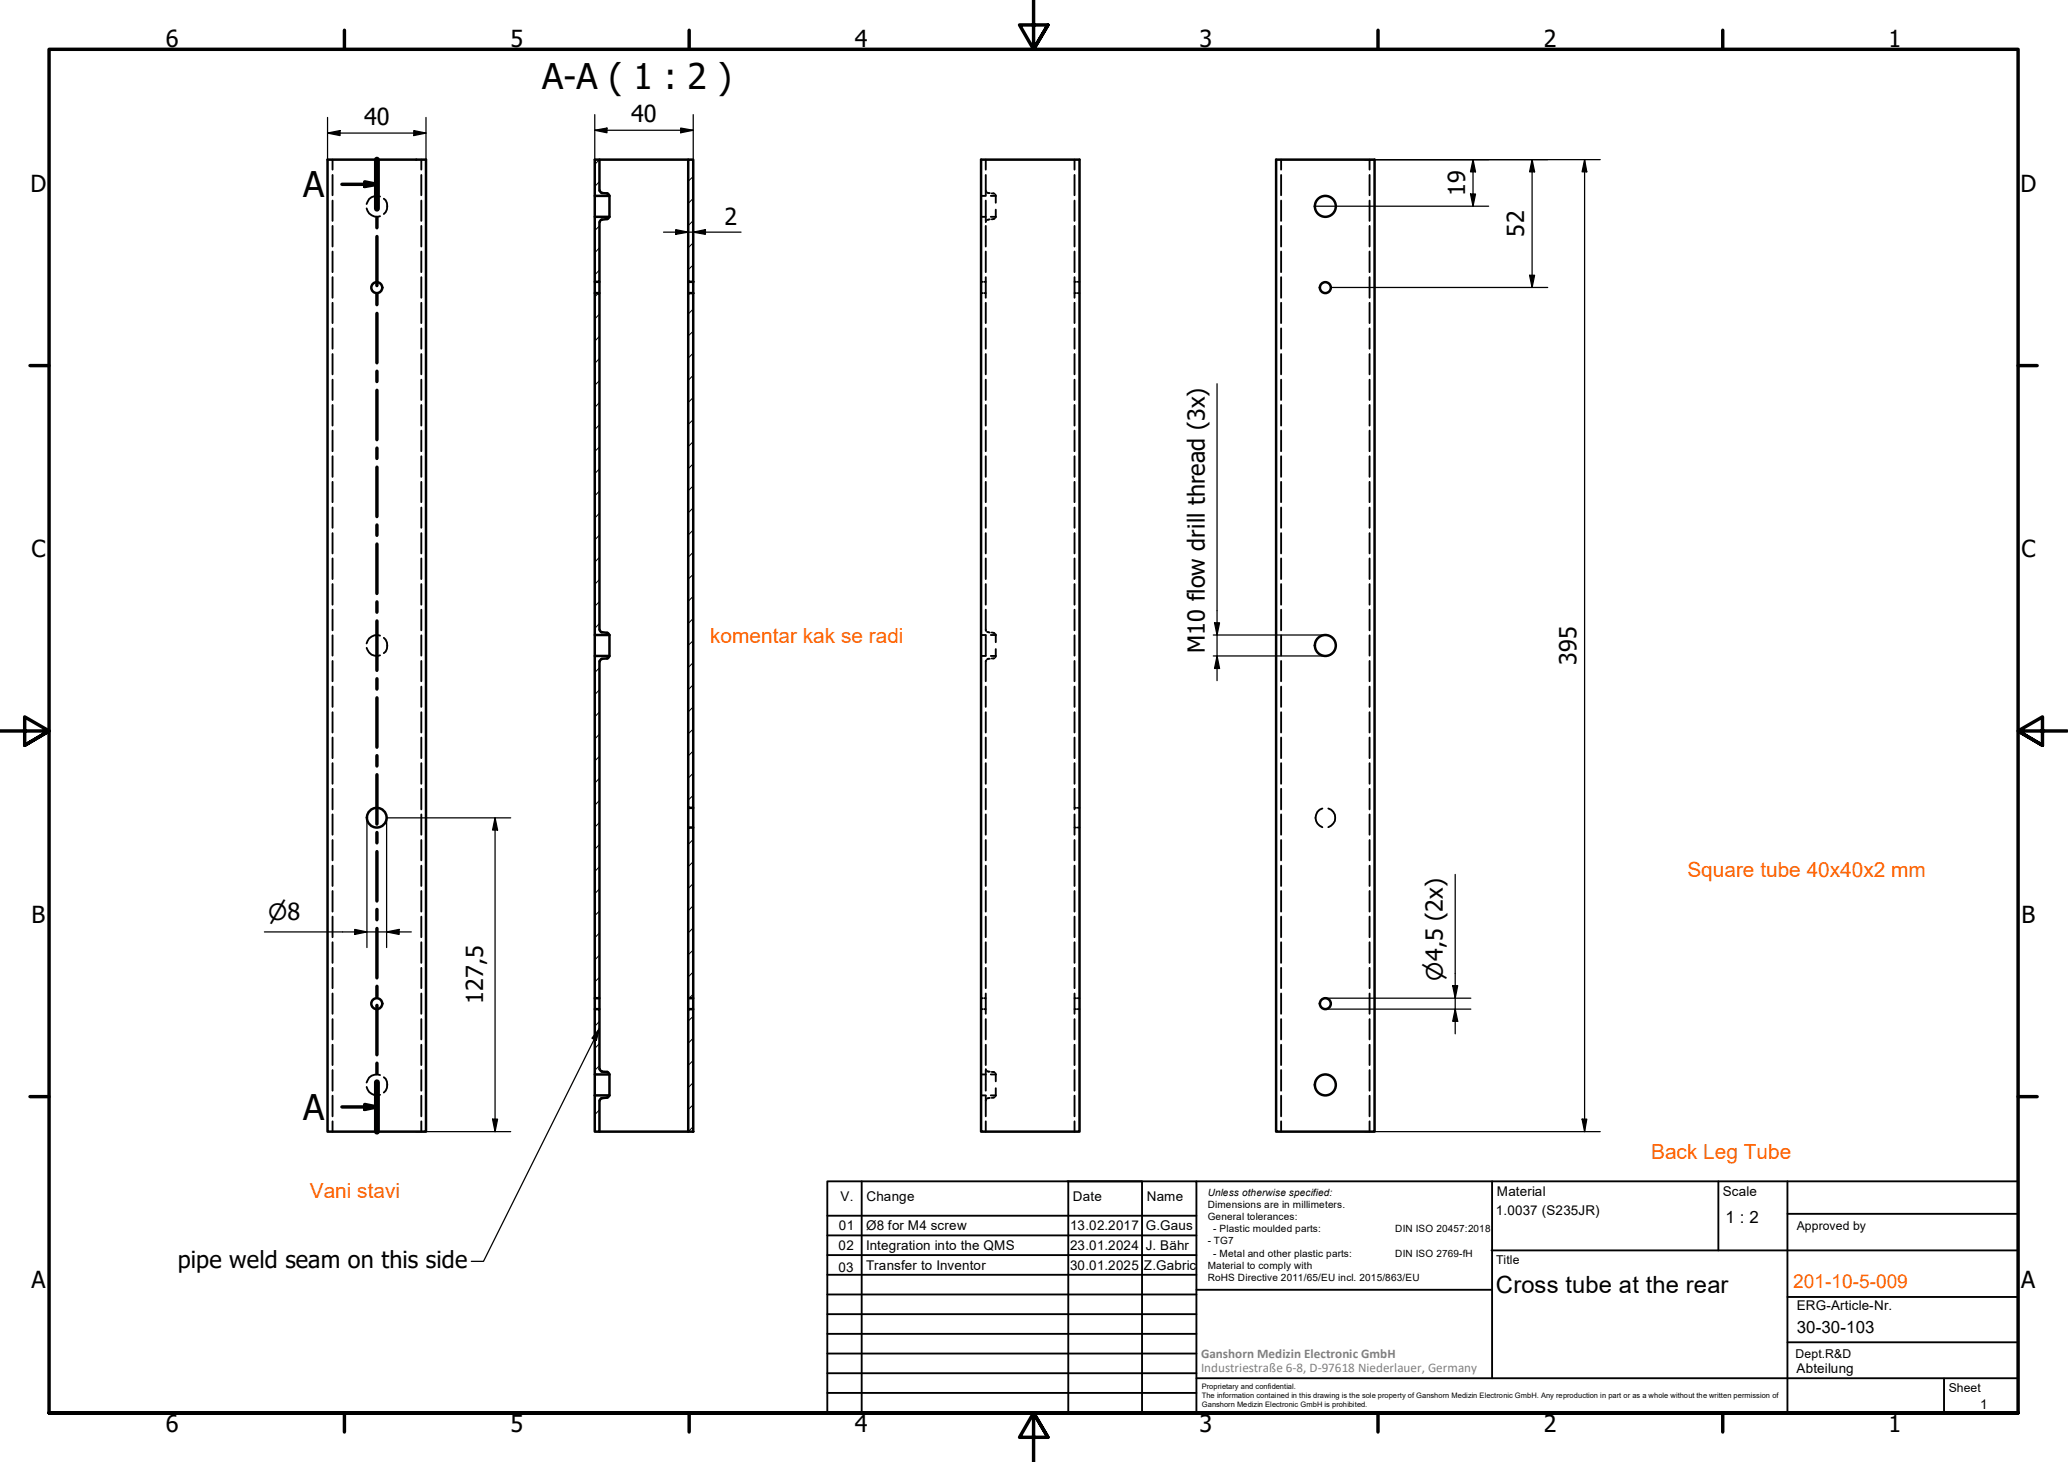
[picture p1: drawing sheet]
<svg xmlns="http://www.w3.org/2000/svg" width="420mm" height="297mm" viewBox="0 0 420 297" stroke-linecap="round" stroke-linejoin="round" font-family="sans-serif">
<!-- layer: Hatch (ISO) -->
<g fill="none" stroke="#000" stroke-width=".2">
<path d="M121.8 36.9l-1 1M121.8 32.4l-1 1M123.7 39.5l-.3 .3M140.8 35.9l-1 .9M121.6 59.5l-.8 .8M121.8 54.8l-1 1.1M121.8 50.3l-1 1.1M121.8 45.9l-1 .9M123.6 44.1l-.5 .5M140.8 40.3l-1 1M140.8 53.8l-1 1M140.8 49.3l-1 1"/>
<path d="M140.8 44.8l-1 1M121.8 77.3l-1 1M121.8 72.8l-1 1M121.8 68.3l-1 1M121.8 63.8l-1 1M140.8 71.7l-1 1.1M140.8 76.2l-1 1.1M140.8 67.3l-1 .9M140.8 62.8l-1 1M121.8 99.7l-1 1.1M121.8 95.2l-1 1.1M121.8 90.8l-1 .9"/>
<path d="M121.8 86.3l-1 1M121.8 81.8l-1 1M140.8 98.7l-1 1M140.8 94.2l-1 1M140.8 89.7l-1 1M140.8 85.3l-1 .9M140.8 80.8l-1 1M121.8 117.7l-1 1M121.8 113.2l-1 1M121.8 108.7l-1 1M121.8 104.3l-1 1M140.8 103.2l-1 1"/>
<path d="M140.8 116.7l-1 1M140.8 112.2l-1 1M140.8 107.7l-1 1M121.8 126.7l-1 1M121.8 122.2l-1 1M121.8 135.7l-1 .9M140.8 134.6l-1 1M140.8 139.1l-1 1M140.8 130.2l-1 .9M140.8 125.7l-1 1M140.8 121.1l-1 1.1M121.8 158.1l-1 1"/>
<path d="M121.8 153.7l-1 .9M121.8 149.1l-1 1.1M121.8 144.6l-1 1.1M121.8 140.1l-1 1M140.8 157.1l-1 1M140.8 152.6l-1 1M140.8 148.1l-1 1M140.8 143.6l-1 1M121.8 176.1l-1 1M121.8 171.6l-1 1M121.8 167.1l-1 1M121.8 162.6l-1 1"/>
<path d="M140.8 179.5l-1 1M140.8 175.1l-1 1M140.8 170.5l-1 1.1M140.8 161.6l-1 .9M121.8 198.6l-1 .9M121.8 194l-1 1.1M121.8 189.5l-1 1M121.8 185.1l-1 .9M121.8 180.6l-1 1M140.8 197.5l-1 1M140.8 193l-1 1M140.8 188.5l-1 1"/>
<path d="M140.8 184l-1 1M121.8 216.5l-1 1M121.8 212l-1 1M121.8 207.5l-1 1M140.8 219.9l-1 1.1M140.8 215.4l-1 1.1M140.8 210.9l-1 1M140.8 206.5l-1 .9M140.8 202l-.8 .8M121.8 225.5l-1 1M140.8 228.9l-1 1M140.8 224.5l-1 .9"/>
</g>
<!-- layer: Hidden (ISO) -->
<g fill="none" stroke="#000" stroke-width=".38">
<path d="M67.6 32.4v2.1M67.6 35.5v4.2M77.2 39.9a2.05 2.05 0 0 0-2.7 1.6M85.6 32.4v2.1M85.6 35.5v4.2M199.3 39.8h1M200.3 32.4v2.1M200.3 35.5v4.2M200.3 38.7v.2M200.5 39.1l.6 .1M201.3 39.8h1M201.5 39.3l.6 .1"/>
<path d="M202.2 39.5l.1 .3M202.3 39.8v1.4M218.3 32.4v2.1M218.3 35.5v4.2M260.3 32.4v2.1M260.3 35.5v4.2M278.3 32.4v2.1M278.3 35.5v4.2M67.6 40.8v4.1M67.6 45.9v4.2M67.6 51.1v4.2M67.6 56.3v4.2"/>
<path d="M74.5 42.3a2.14 2.14 0 0 0 2.7 1.6M78 40.4a2.08 2.08 0 0 1 0 3.1M85.6 40.8v4.1M85.6 45.9v4.2M85.6 51.1v4.2M85.6 56.3v4.2M199.3 44.1h1M199.3 59.5h.3M199.3 57.3h.3M200 59.5h.3M200 57.3h.3M200.3 40.8v4.1"/>
<path d="M200.3 45.9v4.2M200.3 51.1v4.2M200.3 56.3v4.2M200.3 44.9v.2M201.1 44.6l-.6 .1M201.3 44.1h1M202.1 44.4l-.6 .2M202.3 42.6v1.5M202.3 44.1l-.1 .1M218.3 59.5h.3M218.3 57.3h.3M218.3 40.8v4.1"/>
<path d="M218.3 45.9v4.2M218.3 51.1v4.2M218.3 56.3v4.2M218.9 59.5h.4M218.9 57.3h.4M260.3 40.8v4.1M260.3 45.9v4.2M260.3 51.1v4.2M260.3 56.3v4.2M278.3 40.8v4.1M278.3 45.9v4.2M278.3 51.1v4.2"/>
<path d="M278.3 56.3v4.2M67.6 61.5v4.1M67.6 66.7v4.2M67.6 71.9v4.2M67.6 77.1v4.2M85.6 61.5v4.1M85.6 66.7v4.2M85.6 71.9v4.2M85.6 77.1v4.2M200.3 61.5v4.1M200.3 66.7v4.2M200.3 71.9v4.2"/>
<path d="M200.3 77.1v4.2M218.3 61.5v4.1M218.3 66.7v4.2M218.3 71.9v4.2M218.3 77.1v4.2M260.3 61.5v4.1M260.3 66.7v4.2M260.3 71.9v4.2M260.3 77.1v4.2M278.3 61.5v4.1M278.3 66.7v4.2M278.3 71.9v4.2"/>
<path d="M278.3 77.1v4.2M67.6 82.3v4.2M67.6 87.5v4.2M67.6 92.7v4.2M67.6 97.9v4.1M85.6 82.3v4.2M85.6 87.5v4.2M85.6 92.7v4.2M85.6 97.9v4.1M200.3 82.3v4.2M200.3 87.5v4.2M200.3 92.7v4.2"/>
<path d="M200.3 97.9v4.1M218.3 82.3v4.2M218.3 87.5v4.2M218.3 92.7v4.2M218.3 97.9v4.1M260.3 82.3v4.2M260.3 87.5v4.2M260.3 92.7v4.2M260.3 97.9v4.1M278.3 82.3v4.2M278.3 87.5v4.2M278.3 92.7v4.2"/>
<path d="M278.3 97.9v4.1M67.6 103.1v4.1M67.6 108.3v4.1M67.6 113.5v4.2M67.6 118.7v4.2M85.6 103.1v4.1M85.6 108.3v4.1M85.6 113.5v4.2M85.6 118.7v4.2M200.3 103.1v4.1M200.3 108.3v4.1M200.3 113.5v4.2"/>
<path d="M200.3 118.7v4.2M218.3 103.1v4.1M218.3 108.3v4.1M218.3 113.5v4.2M218.3 118.7v4.2M260.3 103.1v4.1M260.3 108.3v4.1M260.3 113.5v4.2M260.3 118.7v4.2M278.3 103.1v4.1M278.3 108.3v4.1M278.3 113.5v4.2"/>
<path d="M278.3 118.7v4.2M67.6 123.9v4.2M67.6 129.1v4.1M67.6 134.3v4.1M67.6 139.5v4.1M74.5 131.6a2.05 2.05 0 0 0 2.7 1.5M77.2 129.1a2.14 2.14 0 0 0-2.7 1.6M78 129.6a2.08 2.08 0 0 1 0 3.1M85.6 123.9v4.2M85.6 129.1v4.1M85.6 134.3v4.1M85.6 139.5v4.1"/>
<path d="M199.3 133.3h1M199.3 129h1M200.3 123.9v4.2M200.3 129.1v4.1M200.3 134.3v4.1M200.3 139.5v4.1M200.3 127.9v.3M200.3 134.2v.2M200.5 128.4l.6 .1M201.1 133.8l-.6 .2M201.3 133.3h1M201.3 129h1"/>
<path d="M201.5 128.5l.6 .1M202.1 133.7l-.6 .1M202.2 128.8l.1 .2M202.3 133.3l-.1 .2M202.3 129v1.5M202.3 131.9v1.4M218.3 123.9v4.2M218.3 129.1v4.1M218.3 134.3v4.1M218.3 139.5v4.1M260.3 123.9v4.2M260.3 129.1v4.1"/>
<path d="M260.3 134.3v4.1M260.3 139.5v4.1M278.3 123.9v4.2M278.3 129.1v4.1M278.3 134.3v4.1M278.3 139.5v4.1M67.6 144.7v4.1M67.6 149.8v4.2M67.6 155.1v4.1M85.6 144.7v4.1M85.6 149.8v4.2M85.6 155.1v4.1"/>
<path d="M200.3 144.7v4.1M200.3 149.8v4.2M200.3 155.1v4.1M218.3 144.7v4.1M218.3 149.8v4.2M218.3 155.1v4.1M260.3 144.7v4.1M260.3 149.8v4.2M260.3 155.1v4.1M278.3 144.7v4.1M278.3 149.8v4.2M278.3 155.1v4.1"/>
<path d="M67.6 160.3v4.2M67.6 165.5v4.1M67.6 170.7v4.1M67.6 175.9v4.1M85.6 160.3v4.2M85.6 165.5v4.1M85.6 170.7v4.1M85.6 175.9v4.1M200.3 160.3v4.2M200.3 165.5v4.1M200.3 170.7v4.1M200.3 175.9v4.1"/>
<path d="M218.3 160.3v4.2M218.3 165.5v4.1M218.3 170.7v4.1M218.3 175.9v4.1M218.3 164.1h.3M218.3 168.1h.3M218.9 164.1h.4M218.9 168.1h.4M260.3 160.3v4.2M260.3 165.5v4.1M260.3 170.7v4.1M260.3 175.9v4.1"/>
<path d="M268.7 164.3a2 2 0 0 0-1.4 1.9 2 2 0 0 0 1.4 1.9M269.9 164.3a2 2 0 0 1 1.4 1.9 2 2 0 0 1-1.4 1.9M278.3 160.3v4.2M278.3 165.5v4.1M278.3 170.7v4.1M278.3 175.9v4.1M67.6 181v4.2M67.6 186.2v4.2M67.6 191.4v4.2M67.6 196.6v4.2M85.6 181v4.2M85.6 186.2v4.2"/>
<path d="M85.6 191.4v4.2M85.6 196.6v4.2M200.3 181v4.2M200.3 186.2v4.2M200.3 191.4v4.2M200.3 196.6v4.2M218.3 181v4.2M218.3 186.2v4.2M218.3 191.4v4.2M218.3 196.6v4.2M260.3 181v4.2M260.3 186.2v4.2"/>
<path d="M260.3 191.4v4.2M260.3 196.6v4.2M278.3 181v4.2M278.3 186.2v4.2M278.3 191.4v4.2M278.3 196.6v4.2M67.6 201.9v4.1M67.6 207.1v4.1M67.6 212.3v4.1M67.6 217.4v4.2M77.2 218.4a2.05 2.05 0 0 0-2.7 1.5M78 218.9a2.08 2.08 0 0 1 0 3.1"/>
<path d="M85.6 201.9v4.1M85.6 207.1v4.1M85.6 212.3v4.1M85.6 217.4v4.2M199.3 218.3h1M199.3 205h.3M199.3 202.8h.3M200 205h.3M200 202.8h.3M200.3 201.9v4.1M200.3 207.1v4.1M200.3 212.3v4.1"/>
<path d="M200.3 217.4v4.2M200.3 217.2v.2M200.5 217.6l.6 .1M201.3 218.3h1M201.5 217.8l.6 .1M202.2 218l.1 .3M202.3 218.3v1.4M218.3 205h.3M218.3 202.8h.3M218.3 201.9v4.1M218.3 207.1v4.1M218.3 212.3v4.1"/>
<path d="M218.3 217.4v4.2M218.9 205h.4M218.9 202.8h.4M260.3 201.9v4.1M260.3 207.1v4.1M260.3 212.3v4.1M260.3 217.4v4.2M278.3 201.9v4.1M278.3 207.1v4.1M278.3 212.3v4.1M278.3 217.4v4.2M67.6 222.6v4.2"/>
<path d="M67.6 227.8v2.1M74.5 220.8a2.14 2.14 0 0 0 2.7 1.6M85.6 222.6v4.2M85.6 227.8v2.1M199.3 222.6h1M200.3 222.6v4.2M200.3 227.8v2.1M200.3 223.4v.2M201.1 223.1l-.6 .1M201.3 222.6h1M202.1 222.9l-.6 .2M202.3 221.1v1.5"/>
<path d="M202.3 222.6l-.1 .1M218.3 222.6v4.2M218.3 227.8v2.1M260.3 222.6v4.2M260.3 227.8v2.1M278.3 222.6v4.2M278.3 227.8v2.1"/>
</g>
<!-- layer: Visible (ISO) -->
<g fill="none" stroke="#000" stroke-width=".51">
<path d="M66.5 32.4h20.1v197.5h-20.1zM120.8 39.8v4.3M121.8 38.7v-6.3h-1v7.4h3v4.3h-3v13.2h1v-12.2M121.8 32.4h18M121.9 38.7v.2l.4 .3M122.2 39.2l1.2 .1M123.3 39.3l.4 .2 .1 .3M139.8 32.4h1v24.9h-1zM199.3 32.4h20v197.5h-20zM259.3 32.4h20v197.5h-20zM120.8 57.3v2.2M121.8 57.3v2.2"/>
<path d="M122.3 44.6l-.2 .1-.2 .4M123.4 44.5l-1.2 .1M123.8 44l-.3 .4-.2 .1M139.8 57.3v2.2M139.8 59.5h1v104.6h-1zM140.8 57.3v2.2M120.8 129v4.3M121.8 127.9v-68.4h-1v69.5h3v4.3h-3v69.5h1v-68.4M121.9 128v.2l.4 .2M122.2 128.4l1.2 .2M122.3 133.9l-.2 .1-.2 .4M123.3 128.6l.4 .2 .1 .2"/>
<path d="M123.4 133.8h-1.2M123.8 133.3l-.3 .4-.2 .1M139.8 168.1h1v34.7h-1zM139.8 164.1v4M140.8 164.1v4M120.8 202.8v2.2M120.8 218.3v4.3M121.8 217.2v-12.2h-1v13.3h3v4.3h-3M121.8 202.8v2.2M121.9 217.2v.2l.4 .3M122.2 217.7l1.2 .1M123.3 217.8l.4 .2 .1 .3"/>
<path d="M139.8 202.8v2.2M139.8 205h1v24.9h-1zM140.8 202.8v2.2M120.8 222.6v7.3h1v-6.3M121.8 229.9h18M122.3 223.1l-.2 .1-.2 .4M123.4 223l-1.2 .1M123.8 222.5l-.3 .4-.2 .1"/>
<circle cx="76.5" cy="58.4" r="1.11"/>
<circle cx="269.3" cy="58.4" r="1.11"/>
<circle cx="269.3" cy="41.9" r="2.13"/>
<circle cx="269.3" cy="131.1" r="2.13"/>
<circle cx="76.5" cy="166.1" r="2"/>
<circle cx="76.5" cy="203.9" r="1.11"/>
<circle cx="269.3" cy="203.9" r="1.11"/>
<circle cx="269.3" cy="220.4" r="2.13"/>
</g>
<!-- layer: Section Line (ISO) -->
<g fill="none" stroke="#000" stroke-width=".7">
<path d="M69.5 37.5h7.1M74.1 36.9l2.5 .6-2.5 .4zM76.6 32.4v10M76.6 44.2v2.1M76.6 48.1v9.9M76.6 59.8v2.1M76.6 63.7v10M76.6 75.4v2.1M76.6 79.3v10M76.6 91v2.1M76.6 94.9v10.1M76.6 106.7v2.1"/>
<path d="M76.6 110.5v10.1M76.6 122.3v2.1M76.6 126.2v10M76.6 137.9v2.1M76.6 141.8v10M76.6 153.5v2.1M76.6 157.4v10M76.6 169.1v2.1M76.6 173v10.1M76.6 184.8v2.1M76.6 188.6v10.1M76.6 200.4v2.1"/>
<path d="M76.6 204.3v10M76.6 216v2.1M76.6 219.9v10M69.5 224.9h7.1M74.1 224.4l2.5 .5-2.5 .5z"/>
</g>
<path d="M76.6 32.4v10M76.6 219.9v10" fill="none" stroke="#000" stroke-width="1.2"/>
<path d="M74.1 36.9l2.5 .6-2.5 .4zM74.1 224.4l2.5 .5-2.5 .5z" fill="#000"/>
<!-- layer: Border (ISO) -->
<g fill="none" stroke="#000" stroke-width=".7">
<path d="M70 6.1v3.9M140 6.1v3.9M210 0v10l-2.9-4.9h5.8l-2.9 4.9 2.9-4.9M280 6.1v3.9M350 6.1v3.9M6.1 74.3h3.9M410 74.3h3.9M0 148.5h10l-5-2.8v5.7l5-2.9-5 2.9M420 148.5h-10l5-2.8v5.7l-5-2.9 5 2.9M6.1 222.8h3.9M410 222.8h3.9M10 287.1v-277.1h400v277.1h-400h400"/>
<path d="M70 287.1v3.8M140 287.1v3.8M212.9 292l-2.9-4.9 2.9 4.9h-5.8l2.9-4.9v9.9M280 287.1v3.8M350 287.1v3.8"/>
</g>
<!-- layer: TitleBlock -->
<g fill="none" stroke="#000" stroke-width=".38">
<path d="M168.1 251h75M168.1 247h75M168.1 255h75M168.1 259h75M175.1 240v47M216.9 240h15M217 240v47M232 240v47M243.1 240.1v46.9h-75v-47h241.9v47.1h-167M303 254h107M303.1 240v40M349.1 240v14"/>
<path d="M363.2 240v47.1M363.2 246.6h46.8M168.1 271h75M168.1 263h75M168.1 267h75M168.1 275h75M168.1 279h75M243.1 262.1h60M363.2 272.7h46.8M363.2 263.5h46.8M168.1 283h75M216.9 287h15"/>
<path d="M243.1 280h166.9M395 280.1v7"/>
</g>
<!-- layer: Dimension (ISO) -->
<g fill="none" stroke="#000" stroke-width=".25">
<path d="M66.5 27l2.6-.5v1zM66.5 27h20.1M66.5 23.9v8.5M84.1 26.5l2.5 .5-2.5 .5zM86.6 23.9v8.5M120.8 26.5l2.5-.5v1zM120.8 26.5h20M120.8 23.3v20.8M138.3 26l2.5 .5-2.5 .5zM140.8 23.3v9.1M277.3 32.4h47.8M298.8 39.4h1l-.5 2.5z"/>
<path d="M299.3 32.4v9.5M299.3 32.4l.5 2.5h-1zM311.3 32.4v26M311.3 32.4l.5 2.5h-1zM321.9 32.4v197.5M321.9 32.4l.5 2.5h-1zM134.8 47.2h15.8M137.3 46.7l2.5 .5-2.5 .4zM140.8 47.2l2.5-.5v.9zM267.1 41.9h35.4M270.4 58.4h44.1M310.8 55.9h1l-.5 2.5z"/>
<path d="M247.3 78v60.3M246.5 129h22.8M246.5 133.3h22.8M246.8 126.5h1l-.5 2.5zM247.3 133.3l.5 2.5h-1zM74.5 166.2v26.3M100.6 166.2v63.7M100.6 166.2l.5 2.4h-1zM103.8 166.2h-25.3v26.3M295.7 177.7v32.3M53.7 189.3h29.9M72.1 188.8l2.4 .5-2.4 .6z"/>
<path d="M78.5 189.3l2.6-.5v1.1zM269.3 205h29.5M269.3 202.8h29.5M295.1 200.3h1.1l-.5 2.5zM295.7 205l.5 2.5h-1.1zM84.6 229.9h19.2M100.1 227.4h1l-.5 2.5zM277.3 229.9h47.8M321.4 227.4h1l-.5 2.5z"/>
</g>
<g fill="#000">
<path d="M66.5 27l2.6-.5v1zM84.1 26.5l2.5 .5-2.5 .5zM120.8 26.5l2.5-.5v1zM138.3 26l2.5 .5-2.5 .5zM298.8 39.4h1l-.5 2.5zM299.3 32.4l.5 2.5h-1zM311.3 32.4l.5 2.5h-1zM321.9 32.4l.5 2.5h-1zM137.3 46.7l2.5 .5-2.5 .4zM140.8 47.2l2.5-.5v.9zM310.8 55.9h1l-.5 2.5zM246.8 126.5h1l-.5 2.5z"/>
<path d="M247.3 133.3l.5 2.5h-1zM100.6 166.2l.5 2.4h-1zM72.1 188.8l2.4 .5-2.4 .6zM78.5 189.3l2.6-.5v1.1zM295.1 200.3h1.1l-.5 2.5zM295.7 205l.5 2.5h-1.1zM100.1 227.4h1l-.5 2.5zM321.4 227.4h1l-.5 2.5z"/>
</g>
<!-- layer: Symbol (ISO) -->
<path d="M121.8 209l-23.6 47.3h-2.4M121.8 209l-.6 2.4-.9-.5z" fill="none" stroke="#000" stroke-width=".25"/>
<path d="M121.8 209l-.6 2.4-.9-.5z" fill="#000"/>
<g font-size="7.2">
<text x="110.2" y="18.1">A-A ( 1 : 2 )</text>
<text x="61.6" y="40.1">A</text>
<text x="61.6" y="227.5">A</text>
</g>
<g font-size="4.8">
<text x="33.7" y="9.6">6</text>
<text x="103.7" y="9.6">5</text>
<text x="173.7" y="9.6">4</text>
<text x="243.7" y="9.6">3</text>
<text x="313.7" y="9.6">2</text>
<text x="383.7" y="9.6">1</text>
<text x="74" y="25.4">40</text>
<text x="128.2" y="24.9">40</text>
<text x="6.2" y="38.9">D</text>
<text x="297.7" y="39.8" transform="rotate(-90 297.7 39.8)">19</text>
<text x="410.5" y="38.9">D</text>
<text x="147.2" y="45.6">2</text>
<text x="309.7" y="48.1" transform="rotate(-90 309.7 48.1)">52</text>
<text x="6.4" y="113.1">C</text>
<text x="410.7" y="113.1">C</text>
<text x="244.8" y="132.6" transform="rotate(-90 244.8 132.6)">M10 flow drill thread (3x)</text>
<text x="320.3" y="135.1" transform="rotate(-90 320.3 135.1)">395</text>
<text x="6.4" y="187.4">B</text>
<text x="410.7" y="187.4">B</text>
<text x="98.2" y="204" transform="rotate(-90 98.2 204)">127,5</text>
<text x="36.1" y="257.7">pipe weld seam on this side</text>
<text x="6.4" y="261.7">A</text>
<text x="303.9" y="262.7">Cross tube at the rear</text>
<text x="410.7" y="261.7">A</text>
<text x="33.7" y="290.9">6</text>
<text x="103.7" y="290.9">5</text>
<text x="173.7" y="290.9">4</text>
<text x="243.7" y="290.9">3</text>
<text x="313.7" y="290.9">2</text>
<text x="383.7" y="290.9">1</text>
</g>
<g font-size="4.6">
<text x="54.5" y="186.9">⌀8</text>
<text x="293.1" y="199.2" transform="rotate(-90 293.1 199.2)">⌀4,5 (2x)</text>
</g>
<g font-size="4.2" fill="#ff6200">
<text x="144.3" y="130.5">komentar kak se radi</text>
<text x="342.8" y="178.2">Square tube 40x40x2 mm</text>
<text x="335.5" y="235.4">Back Leg Tube</text>
<text x="62.9" y="243.4">Vani stavi</text>
</g>
<text font-size="3.9" fill="#ff6200" x="364.3" y="261.6">201-10-5-009</text>
<g font-size="3.4">
<text x="350.6" y="248.5">1 : 2</text>
<text x="365.1" y="270.9">30-30-103</text>
</g>
<g font-size="2.7">
<text x="170.8" y="244">V.</text>
<text x="176" y="244">Change</text>
<text x="218" y="244">Date</text>
<text x="233" y="244">Name</text>
<text x="304.1" y="243">Material</text>
<text x="350" y="243.1">Scale</text>
<text x="170.4" y="249.9">01</text>
<text x="176" y="249.9">Ø8 for M4 screw</text>
<text x="217.4" y="250">13.02.2017</text>
<text x="232.8" y="250">G.Gaus</text>
<text x="303.9" y="246.8">1.0037 (S235JR)</text>
<text x="170.4" y="254">02</text>
<text x="176" y="254">Integration into the QMS</text>
<text x="176" y="258">Transfer to Inventor</text>
<text x="217.4" y="254">23.01.2024</text>
<text x="217.4" y="258">30.01.2025</text>
<text x="232.8" y="254">J. Bähr</text>
<text x="170.4" y="258.4">03</text>
<text x="232.4" y="258">Z.Gabric</text>
<text x="365.1" y="266.1">ERG-Article-Nr.</text>
<text x="365" y="279">Abteilung</text>
<text x="402.3" y="286.2">1</text>
</g>
<g font-size="2.7" fill="#808080">
<text x="244" y="275.8">Ganshorn Medizin Electronic GmbH</text>
<text x="244" y="278.7">Industriestraße 6-8, D-97618 Niederlauer, Germany</text>
</g>
<g font-size="2.5">
<text x="365.1" y="249.9">Approved by</text>
<text x="304" y="256.8">Title</text>
<text x="364.8" y="275.8">Dept.R&amp;D</text>
<text x="395.9" y="282.9">Sheet</text>
</g>
<g font-size="2">
<text x="245.4" y="242.9">Unless otherwise specified:</text>
<text x="245.4" y="245.4">Dimensions are in millimeters.</text>
<text x="245.4" y="247.9">General tolerances:</text>
<text x="246.5" y="250.4">- Plastic moulded parts:</text>
<text x="283.5" y="250.4">DIN ISO 20457:2018</text>
<text x="245.4" y="252.8">- TG7</text>
<text x="245.4" y="257.9">Material to comply with</text>
<text x="246.5" y="255.4">- Metal and other plastic parts:</text>
<text x="283.5" y="255.4">DIN ISO 2769-fH</text>
<text x="245.4" y="260.3">RoHS Directive 2011/65/EU incl. 2015/863/EU</text>
</g>
<g font-size="1.5">
<text x="244.2" y="282.2">Proprietary and confidential.</text>
<text x="244.2" y="284">The information contained in this drawing is the sole property of Ganshorn Medizin Electronic GmbH. Any reproduction in part or as a whole without the written permission of</text>
<text x="244.2" y="285.8">Ganshorn Medizin Electronic GmbH is prohibited.</text>
</g>
</svg>
